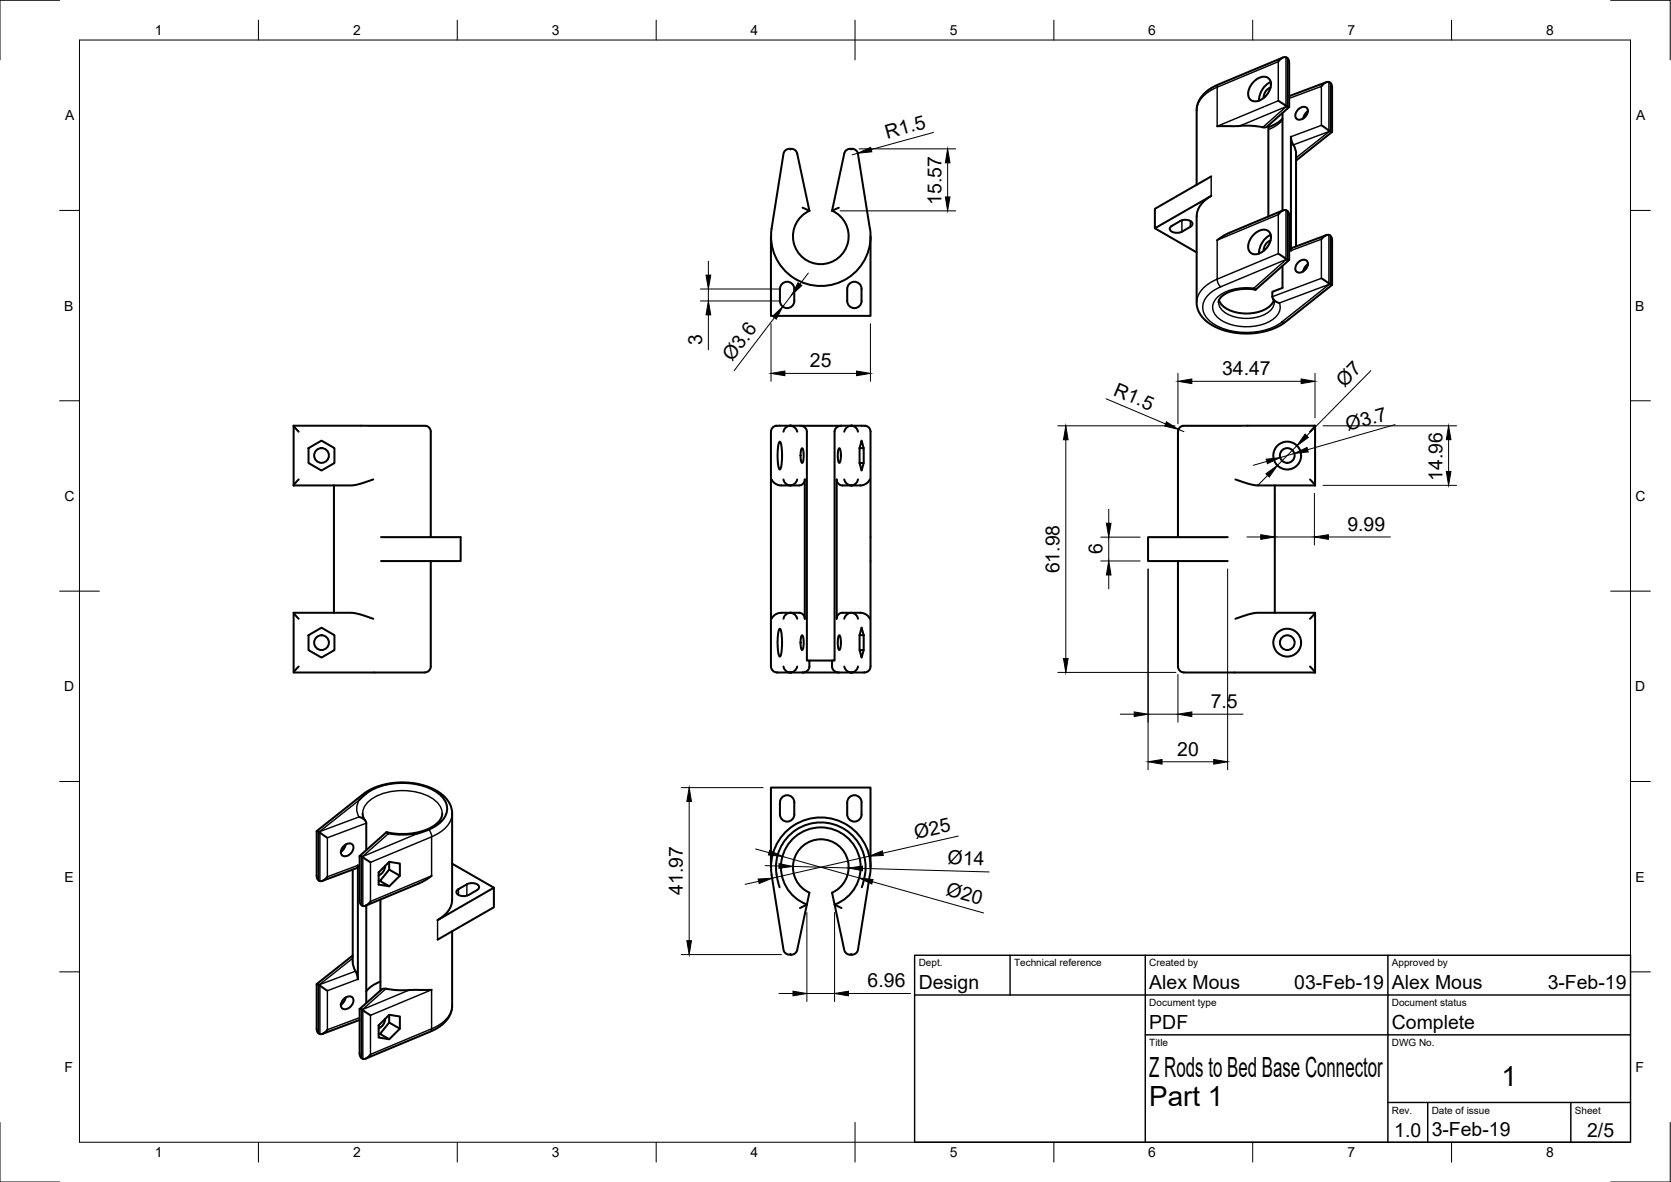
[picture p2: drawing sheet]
<svg xmlns="http://www.w3.org/2000/svg" width="420mm" height="297mm" viewBox="0 0 420 297" stroke-linecap="round" stroke-linejoin="round" font-family="sans-serif">
<!-- layer: Visible -->
<g fill="none" stroke="#000" stroke-width=".51">
<path d="M321.4 15.5a1.54 1.54 0 0 1 2.5-.7l.2 1v11.1M322.6 14.4l-16.3 6.8a7.6 7.6 0 0 0-5.4 6.6v18.6M198.7 37.4v.2M214 37.4v.2M311.7 31.7h-5.7M311.8 31.6a21.3 21.3 0 0 1 5.7 .4M315.2 20.6a2.83 2.83 0 0 1 3.8-.8 3.4 3.4 0 0 1-.9 4.5 2.68 2.68 0 0 1-3.9 .6 3.5 3.5 0 0 1 1-4.3zM318.9 31.5v22.9M319.5 22a2.67 2.67 0 0 0-1.8 2.6M319.5 20.6a5.3 5.3 0 0 0-2.9 4.7M321.4 25.3l2.1 1.4M322.5 29.8a9.1 9.1 0 0 1-3.6 2.2"/>
<path d="M322.5 28.4v24.5M323.4 26.8l.7 .1M324.1 26.9l-5.5 4.9-1.1 .2M325.9 38.8v23.1M325.9 38.8a5.2 5.2 0 0 0-.9-2.8l-.4-1.6v28.6l.2-.7 8.7-3.2M326.5 27.4a1.3 1.3 0 0 1 1.3-.6 1.3 1.3 0 0 1 1.1 1.1 2.16 2.16 0 0 1-2.9 2 1.68 1.68 0 0 1 .5-2.5zM328.9 27.9l-.7 .6-.5 1.3M332.3 31.5l1.9 1.5M332.3 21.7a1.69 1.69 0 0 1 2.2-.9l.3 .3 .1 .8v11.3l-9 7.2M333.5 20.6l-9.4 3.6M334.3 33l.6 .2M193.8 59.4v20h25.1v-20"/>
<path d="M194 57.4a12.5 12.5 0 0 0 12.4 14.5 12.5 12.5 0 0 0 12.3-14.5M201.8 52.2l1.7 .8M203.5 53l-3.1-14.4a1.83 1.83 0 0 0-1.7-1.2 1.83 1.83 0 0 0-1.7 1.3l-3 18.7M209.2 53a7 7 0 0 1 2.7 10.7 7 7 0 0 1-11 0 7 7 0 0 1 2.6-10.7M210.9 52.2l-1.7 .8 3.1-14.4a1.83 1.83 0 0 1 1.7-1.2 1.83 1.83 0 0 1 1.7 1.3l3 18.7M290.4 57.4l10.5 6M296.8 55.5l-2.2 1.3-.5 .5a1.56 1.56 0 0 0 2.1 1.2l1-.3 2.1-1.2M296.8 55.5a2.42 2.42 0 0 1 3 .6l-.1 .6-.4 .3M304.5 44.3l-14.1 8.2v4.9l14.2-8.2a6.3 6.3 0 0 0-3.7 5.1v22l.3 1.4 .5 1.1a11.1 11.1 0 0 0 8 4.7 17.7 17.7 0 0 0 13.5-2.6l11.7-9.3v-11.3a1.17 1.17 0 0 0-.7-1.2 1.17 1.17 0 0 0-1.4 .4l-.5 .6M315.2 59.1a2.86 2.86 0 0 1 3.8-.9 3.7 3.7 0 0 1-1.3 4.9 2.27 2.27 0 0 1-3.7-.1 3.6 3.6 0 0 1 1.2-3.9zM319.5 59a5.3 5.3 0 0 0-2.9 4.7M321.4 53.9a1.54 1.54 0 0 1 2.5-.7l.2 1v11.1"/>
<path d="M322.6 52.9l-13.6 5.7-3 1.8M196.6 71.3a1.81 1.81 0 0 1 2-.4 1.81 1.81 0 0 1 1.1 1.7v3a1.81 1.81 0 0 1-1.8 1.8 1.81 1.81 0 0 1-1.8-1.8v-3zM213.6 71.3a1.79 1.79 0 0 1 1.9-.4 1.79 1.79 0 0 1 1.1 1.7v3a1.81 1.81 0 0 1-1.8 1.8 1.81 1.81 0 0 1-1.8-1.8v-3zM306.5 75.5a6.4 6.4 0 0 0 5.8 3.2 9.2 9.2 0 0 0 7.3-2l.7-1.2M315.6 72.8l-3.3-.2-3 .7-2.1 1.2-.7 .9-.1 .6M319.5 60.4a2.67 2.67 0 0 0-1.8 2.6M320.1 75.1l.3 .9M321.4 63.7l2.1 1.5 .6 .1M322.5 66.8v5.6l-2.6 .9v1.3a1.96 1.96 0 0 0 1.8 1.5M323.5 65.2h-.1M324.1 65.3l-8.4 7.5-.4-.4M326.5 65.9a1.29 1.29 0 0 1 1.3-.7 1.29 1.29 0 0 1 1.1 1.1 2.16 2.16 0 0 1-2.9 2 1.66 1.66 0 0 1 .5-2.4z"/>
<path d="M328.9 66.4l-.7 .6-.5 1.2M332.3 69.9l2 1.5 .6 .2M334.3 71.4h-.1M73.8 107v15h14.9l1.7-.4 3.5-1.1M73.8 107h31.8a2.21 2.21 0 0 1 2.6 1.1l.1 26.9M73.8 107l1.3 1.5M77.6 112.6l3.2-1.9 3.3 1.9v3.8l-3.3 1.8-3.2-1.8zM196 111a2.03 2.03 0 0 1 .6 1.9v2.6a3.1 3.1 0 0 1-.6 2.5 12.1 12.1 0 0 1 0-7zM197 108.5a1.74 1.74 0 0 1 1.7-1.5 1.74 1.74 0 0 1 1.7 1.5M201.4 107h9.9M201.6 112.7l.1-.1a4.4 4.4 0 0 1 0 3.7l-.3-.5-.1-1zM210.9 112.7h.1a4.1 4.1 0 0 1 .1 3.6 4.8 4.8 0 0 1-.2-3.6z"/>
<path d="M212.3 108.5a1.74 1.74 0 0 1 1.7-1.5 1.74 1.74 0 0 1 1.7 1.5M216.1 112.6v3.8l.5 1.8 .6-1.8h-1.1M216.1 112.6h1.1v3.8M216.1 112.6l.5-1.9 .6 1.9M330.7 107h-31.8a2.17 2.17 0 0 0-2.6 1.1l-.1 26.9M330.7 107l-1.3 1.5M330.7 107v15M75.1 120.5l-1.3 1.5M84 122v32M95.8 135h20v6h-20M194 120.5a2.74 2.74 0 0 0 2.4 1.5h4.5a1.48 1.48 0 0 0 1.5-1.5v35a1.48 1.48 0 0 0-1.5-1.5h-4.5a2.74 2.74 0 0 0-2.4 1.5M197 120.5a1.74 1.74 0 0 0 1.7 1.5 1.74 1.74 0 0 0 1.7-1.5"/>
<path d="M212.3 120.5a1.74 1.74 0 0 0 1.7 1.5 1.74 1.74 0 0 0 1.7-1.5M218.7 120.5a2.68 2.68 0 0 1-2.4 1.5h-4.5a1.48 1.48 0 0 1-1.4-1.5v35a1.48 1.48 0 0 1 1.4-1.5h4.5a2.74 2.74 0 0 1 2.4 1.5M308.7 135h-20v6h20M310.6 120.5l3.3 1.1 1.9 .4h14.9l-1.3-1.5M320.5 122v32M73.8 154v15h33M75.1 155.5l-1.3-1.5h14.9l1.9 .4 3.3 1.1M77.6 159.6l3.2-1.9 3.3 1.9v3.8l-3.3 1.9-3.2-1.9zM108.3 141v26.5M196 158a2.03 2.03 0 0 1 .6 1.9v2.6a3.1 3.1 0 0 1-.6 2.5 12.1 12.1 0 0 1 0-7zM197 155.5a1.74 1.74 0 0 1 1.7-1.5 1.74 1.74 0 0 1 1.7 1.5M201.6 159.7l.1-.1a4.4 4.4 0 0 1 0 3.8l-.3-.6-.1-1z"/>
<path d="M210.9 159.8l.1-.1a4.1 4.1 0 0 1 .1 3.7 4.8 4.8 0 0 1-.2-3.6zM212.3 155.5a1.74 1.74 0 0 1 1.7-1.5 1.74 1.74 0 0 1 1.7 1.5M216.1 159.6v3.8l.5 1.9 .6-1.9v-3.8M216.1 159.6h1.1M216.1 159.6l.5-1.9 .6 1.9M296.2 141v26.5M310.6 155.5l3.3-1.1 1.9-.4h14.9v15h-33M330.7 154l-1.3 1.5M75.1 167.5l-1.3 1.5M108.3 167.5a1.49 1.49 0 0 1-1.5 1.5M193.8 167.5l.1-59a1.84 1.84 0 0 1 2.1-1.5h5.1a1.59 1.59 0 0 1 1.8 1.5v57.5h.6v1.5a1.57 1.57 0 0 1-1.7 1.5M193.9 167.5a1.49 1.49 0 0 0 1.5 1.5"/>
<path d="M195.3 169h6.5M197 167.5a1.74 1.74 0 0 0 1.7 1.5 1.74 1.74 0 0 0 1.7-1.5M201.8 169h9.1M203.5 166h5.7M210.9 169h6.5M212.3 167.5a1.74 1.74 0 0 0 1.7 1.5 1.74 1.74 0 0 0 1.7-1.5M216.1 163.4h1.1M218.9 167.5a1.49 1.49 0 0 1-1.5 1.5M218.9 167.5v-59a1.87 1.87 0 0 0-2.2-1.5h-5.1a1.59 1.59 0 0 0-1.8 1.5v57.5h-.6v1.5a1.57 1.57 0 0 0 1.7 1.5M296.2 167.5a1.49 1.49 0 0 0 1.5 1.5M329.4 167.5l1.3 1.5M79.6 208.9v11.2a1.17 1.17 0 0 0 .8 1.3 1.17 1.17 0 0 0 1.4-.5l.5-.6"/>
<path d="M79.6 208.9l.6 .2M79.6 208.9l11.7-9.3a17.9 17.9 0 0 1 19.7 0l1.1 1 .8 1 .5 1.1 .3 1.4v22a6.2 6.2 0 0 1-3.7 5.1M80.3 209l2 1.5M86.4 212.7a1.36 1.36 0 0 1 1.3-.8 1.36 1.36 0 0 1 1.2 .9 2.08 2.08 0 0 1-2.9 2.1 1.7 1.7 0 0 1 .4-2.2zM86.9 212.2l-.5 1.3-.7 .6M88.7 218.5v23.2M90.3 205.3a2 2 0 0 1 1.8 1.6v6.7M90.3 201.1a12.9 12.9 0 0 1 9.7-4.3 15.2 15.2 0 0 1 10.7 3 4.4 4.4 0 0 1-.2 7.1 16.3 16.3 0 0 1-5.6 2.6M91.2 215.3h-.1M91.2 204.5l.2 .9 .4 .8M93.2 216.7l-2-1.3-.8-.3v11.2a1.22 1.22 0 0 0 .8 1.3 1.22 1.22 0 0 0 1.5-.5l.5-.6M96.9 217.6a2.74 2.74 0 0 1-1.7 2.4"/>
<path d="M97.6 209.5l-.4-.3-6.8 5.9M97.9 218.5l-2.4 2.9 2.4 1.3-2.7-.4v-3.1l2.7-2.6 2.6 .4v3.1M97.9 216.6v1.9l2.6 1.6-2.6 2.6M111.2 204.5a4.9 4.9 0 0 1-3.6 3.9l-1.3 .4a17.6 17.6 0 0 1-9.1 .4M113.7 217.1l10.5 6-14.2 8.1M193.8 217.9v-20h25.1v20M194 219.9l3 18.7a1.53 1.53 0 0 0 1.7 1.3M194 219.9a12.5 12.5 0 0 1 12.4-14.5 12.5 12.5 0 0 1 12.3 14.5M196.6 200.4a1.79 1.79 0 0 1 2-.4 1.79 1.79 0 0 1 1.1 1.7v3a1.81 1.81 0 0 1-1.8 1.8 1.81 1.81 0 0 1-1.8-1.8v-3zM213.6 200.4a1.81 1.81 0 0 1 1.9-.4 1.81 1.81 0 0 1 1.1 1.7v3a1.81 1.81 0 0 1-1.8 1.8 1.81 1.81 0 0 1-1.8-1.8v-3zM218.7 219.9l-3 18.7a1.82 1.82 0 0 1-1.7 1.3 1.82 1.82 0 0 1-1.7-1.2l-3.1-14.4a7 7 0 0 0 2.7-10.7 7 7 0 0 0-11.1 0 7 7 0 0 0 2.7 10.7l-3.1 14.4a1.56 1.56 0 0 1-1.7 1.2v-.1M81 221.4l8.7-3.3 .3-.6v28.6l-.2-1-.4-1"/>
<path d="M92.1 227.5v24.6M95.2 221.3l.3 .1M95.7 226v22.9M108.5 220.1l-3.2 1.9-13.4 5.6M113.7 234v18.7a7.6 7.6 0 0 1-5.5 6.5l-16.3 6.8M119.9 223.7l-2.1 1.2M120 223.7l.5-.6a1.56 1.56 0 0 0-2.1-1.2 7.4 7.4 0 0 0-3.5 1.8l-.1 .3a1.56 1.56 0 0 0 2 1.2l1-.3M124.2 223.1v4.9l-14.2 8.1M196 223a11.8 11.8 0 0 1 7.2-15.9 11.4 11.4 0 0 1 11.5 3.3 11.4 11.4 0 0 1 2.3 11.8l-.3 .8M209.8 227.3l1.8 .9M209.9 227.3a10 10 0 0 0 4.5-15.4 10 10 0 0 0-16 0 10 10 0 0 0 4.5 15.4l-1.8 .9M214 239.8v.1"/>
<path d="M79.6 247.3v11.3a1.17 1.17 0 0 0 .8 1.2 1.17 1.17 0 0 0 1.4-.4l.5-.6M79.6 247.3l.6 .2 2.1 1.5M80.3 247.4l-.1 .1M86.4 251.1a1.36 1.36 0 0 1 1.3-.7 1.36 1.36 0 0 1 1.2 .9 2.08 2.08 0 0 1-2.9 2 1.7 1.7 0 0 1 .4-2.2zM86.9 250.7l-.5 1.2-.7 .6M88.7 241.7l.1 .9 .6 1.4M88.7 240.1l-9.1 7.2M90.4 253.6v11.1a1.22 1.22 0 0 0 .8 1.4 1.22 1.22 0 0 0 1.5-.6l.5-.5M90.4 253.6l.8 .1M90.4 256.3l-9.4 3.5M91.1 253.8l2.1 1.4M95.2 257.7l2.7-2.7 2.6 .4v3.1l-2.6 2.7-2.7-.5z"/>
<path d="M95.2 259.8h.3M95.6 246.7l-2.3 1.2-1.2 1.2M96.9 256a2.74 2.74 0 0 1-1.7 2.4M97.9 255v2l2.6 1.5M97.9 257l-2.4 2.8 2.4 1.4M108.5 248.7l-4.3 .1a37.7 37.7 0 0 1-7.8-.3l-6 5.1"/>
<circle cx="80.8" cy="114.5" r="1.85"/>
<circle cx="323.7" cy="114.5" r="3.5"/>
<circle cx="323.7" cy="114.5" r="1.85"/>
<circle cx="80.8" cy="161.5" r="1.85"/>
<circle cx="323.7" cy="161.5" r="3.5"/>
<circle cx="323.7" cy="161.5" r="1.85"/>
</g>
<g fill="#000">
<circle cx="198.7" cy="107" r=".25"/>
<circle cx="214" cy="107" r=".25"/>
<circle cx="214" cy="122" r=".25"/>
<circle cx="198.7" cy="154" r=".25"/>
<circle cx="198.7" cy="169" r=".25"/>
<circle cx="214" cy="169" r=".25"/>
</g>
<!-- layer: Visible Narrow -->
<g fill="none" stroke="#000" stroke-width=".36">
<path d="M323.3 14.4v12.2M323.7 14.6v12.2M306 21.9l15.4-6.4v9.8l-15.4 6.4zM306.1 21.9a7.3 7.3 0 0 0-5.2 5.8M306.4 21.2l-.4 .7M311.7 31.7l11.7-4.9-5.9 5.2M322.5 30.1l-1.8 1.6-1.8 .8M324.1 24.7l8.2-3v9.8l-7.7 2.9M325.2 36.4l9-3.4-8.3 6.7M334.1 20.6v12.2M334.5 20.8v12.2M297.2 55.4v2.8"/>
<path d="M299.3 55.5v1.5M304.5 44.3v4.9M323.3 52.8v12.3M323.7 53v12.2M334.1 59v12.3M334.5 59.2v12.3M306 70.1l.2 .9 .7 1.1M306 60.4l15.4-6.5v9.8l-15.4 6.5zM306.1 70.2a7.3 7.3 0 0 0-5.2 5.8M306.4 76a4 4 0 0 0 2.9 3.2 10.3 10.3 0 0 0 10.3-1.4l.7-1.2 .1-.6M324.6 63l7.7-2.9v9.8l-12.4 4.7M323.2 80.9h-.9l11.9-9.5-12.5 4.7a3.7 3.7 0 0 1-2.2 4.5 13 13 0 0 1-12.9-.5 3.4 3.4 0 0 1 0-5.8 12.1 12.1 0 0 1 8.7-1.9l8.1-7.2-16.5 6.9a6.4 6.4 0 0 0-4.5 5 5.9 5.9 0 0 0 4.2 5.1 16.8 16.8 0 0 0 15.7-1.3"/>
<path d="M92.1 199.5l-.7 .1M80.1 209v12.2M80.4 209.2v12.2M90.3 201.1a4 4 0 0 0 0 4.2l-10 3.7 10-7.9M90.9 215.2v12.2M91.2 204.4a5.4 5.4 0 0 1 3.9-4.5 15.4 15.4 0 0 1 14 1 4.7 4.7 0 0 1 2.1 3.5M91.2 215.4v12.3M92.1 206.9l-9.8 3.6v9.8l7.7-2.8M93.2 216.7l15.3-6.4v9.8l-15.3 6.4zM104.9 209.5a19.7 19.7 0 0 1-7.3 0l-6.4 5.8 13.7-5.8M107.8 208.5l.6 1 .2 .8M113.7 204.4a6.5 6.5 0 0 1-4.1 5.4l-1.1 .5"/>
<path d="M110 231.2v4.9M115.3 223.4v1.5M117.4 222.2v2.9M80.1 247.4v12.3M80.4 247.7v12.2M88.7 240.8l-8.4 6.6 9.1-3.3M90 246.1l-7.7 2.9v9.8l8.1-3.1M90.9 253.6v12.3M91.2 253.9v12.2M93.2 255.2l15.3-6.5v9.8l-15.3 6.5zM97 248.5l-5.8 5.2 11.6-4.9M108.6 258.5l-.4 .7"/>
<path d="M113.7 252.7a6.5 6.5 0 0 1-4.1 5.4l-1.1 .4"/>
</g>
<!-- layer: Border -->
<g fill="none" stroke="#000" stroke-width=".25">
<path d="M15 .1h-15v15M20 10.1h390v276.9h-390zM65 5.1v5M115 5.1v5M165 5.1v5M215 5.1v10M265 5.1v5M315 5.1v5M365 5.1v5M405 .1h15v15M15 52.9h5M410 52.9h5"/>
<path d="M15 100.7h5M410 100.7h5M15 148.6h10M405 148.6h10M15 196.4h5M410 196.4h5M15 244.2h5M410 244.2h5M0 282.1v14.9h15M65 287v5M115 287v5M165 287v5"/>
<path d="M215 282.1v9.9M265 287v5M315 287v5M365 287v5M420 282.1v14.9h-15"/>
</g>
<!-- layer: TitleBlock -->
<path d="M230 240.1h180v46.9h-180zM230 250h180M254 240.1v9.9M288 240.1v46.9M349 240.1v46.9M288 260.1h122M349 277.1h61M359 277.1v9.9M395 277.1v9.9" fill="none" stroke="#000" stroke-width=".36"/>
<!-- layer: Dimensions -->
<g fill="none" stroke="#000" stroke-width=".25">
<path d="M215.7 38.5l-1.5 .4M216 37.4h24.3M234.7 33.3l-15.6 4.3M211.2 53h29.1M238.3 40.9v8.6M176.1 72.6h19.8M176.1 75.6h19.8M178.1 65.6v3.5M178.1 72.6v3M178.1 79.1v8.8M194.7 79.8l-10.1 13.3M199 74.2l-2.2 2.9"/>
<path d="M203.2 68.6l-2.1 2.8M193.9 81.4v14.4M197.4 93.8h18M218.9 81.4v14.4M296.2 93.8v12.7M299.7 95.8h27.5M330.6 93.8v11.2M344.7 93.1l-16.1 16.4M266 107h29.4M268 110.5v55M278.1 100.2l15 6.3M296.3 107.9l1.4 .6"/>
<path d="M318.5 116l-3.4 .9M318.7 119.5l-2.4 2.5M325.4 114l-3.5 1M326.1 112l-4.9 5M332.7 107h33.5M350.8 106.7l-22 6.3M364.2 110.5v8M276.8 135h9.9M278.8 128v3.5M278.8 135v6M313.5 134.9h3.5M320.5 134.9h10"/>
<path d="M320.5 124v13M330.5 124v13M332.7 122h33.5M334 134.9h15.6M276.8 141h9.9M278.8 144.5v3.5M288.7 143v50.4M308.7 143v50.4M266 169h29.7M281.7 179.5h3.5M288.7 179.5h7.5M296.2 169.5v12"/>
<path d="M299.7 179.5h12.8M171.3 197.9h20.6M292.2 191.4h13M173.3 201.4v35M190 213.3l3.4 1M192.4 217.5l3.5 .1M196.7 215.2l19.3 5.4M199.4 217.7l14 .4M216.9 218.2l31.8 .9M218.5 215.2l-24.3 5.5M240.9 210.1l-18.9 4.3M171.3 239.9h25.2"/>
<path d="M190.8 221.5l-3.5 .7M202.9 229.3v22.4M209.8 229.3v22.4M219.4 221.6l27.9 7.8M195.9 249.7h3.5M202.9 249.7h6.9M213.3 249.7h15.7"/>
</g>
<g fill="#000" stroke="#000" stroke-width=".25">
<path d="M215.7 38.5l3.2-1.5 .3 1.1zM237.7 49.5h1.2l-.6 3.5zM238.3 37.4l.6 3.5h-1.2zM177.5 69.1h1.2l-.6 3.5zM178.1 75.6l.6 3.5h-1.2zM194.2 79.5l2.6-2.4-1.6 3.1zM200.7 71.1l.9 .7-2.6 2.4zM193.9 93.8l3.5-.6v1.2zM215.4 93.2l3.5 .6-3.5 .6zM296.2 95.8l3.5-.6v1.2zM327.2 95.2l3.4 .6-3.4 .6zM268 107l.6 3.5h-1.2z"/>
<path d="M293.3 106l3 1.9-3.5-.8zM318.3 119.1l2.9-2.1-2 2.9zM318.3 115.4l3.6-.4-3.2 1.5zM328.1 109.1l.9 .8-2.9 2.1zM325.4 114l3.2-1.6 .4 1.2zM363.7 118.5h1.1l-.6 3.5zM364.2 107l.6 3.5h-1.1zM278.2 131.5h1.2l-.6 3.5zM317 134.4l3.5 .5-3.5 .6zM330.5 134.9l3.5-.5v1.1zM278.8 141l.6 3.5h-1.2zM267.4 165.5h1.2l-.6 3.5z"/>
<path d="M285.2 178.9l3.5 .6-3.5 .6zM296.2 179.5l3.5-.6v1.2zM288.7 191.4l3.5-.5v1.1zM305.2 190.9l3.5 .5-3.5 .6zM173.3 197.9l.6 3.5h-1.2zM193.5 213.7l3.2 1.5-3.5-.4zM195.9 217.1l3.5 .6-3.5 .5zM213.4 218.1l3.5-.5v1.2zM218.5 215.2l3.3-1.4 .3 1.2zM172.7 236.4h1.2l-.6 3.5zM190.6 220.9l3.6-.2-3.3 1.3zM216 220.6l3.5 .4-.3 1.2z"/>
<path d="M199.4 249.1l3.5 .6-3.5 .6zM209.8 249.7l3.5-.6v1.2z"/>
</g>
<g font-size="7">
<text x="289" y="270.6">Z Rods to Bed Base Connector</text>
<text x="377.5" y="273">1</text>
<text x="289" y="278.1">Part 1</text>
</g>
<g font-size="4.9">
<text x="223.1" y="34.8" transform="rotate(-15 223.1 34.8)">R1.5</text>
<text x="236.7" y="51.5" transform="rotate(-90 236.7 51.5)">15.57</text>
<text x="176.6" y="86.6" transform="rotate(-90 176.6 86.6)">3</text>
<text x="184.1" y="91.1" transform="rotate(-53 184.1 91.1)">Ø3.6</text>
<text x="203.7" y="92.3">25</text>
<text x="307.3" y="94.3">34.47</text>
<text x="279.8" y="99.2" transform="rotate(23 279.8 99.2)">R1.5</text>
<text x="338.1" y="97.5" transform="rotate(-45 338.1 97.5)">Ø7</text>
<text x="338.9" y="108.4" transform="rotate(-16 338.9 108.4)">Ø3.7</text>
<text x="362.7" y="120.8" transform="rotate(-90 362.7 120.8)">14.96</text>
<text x="338.8" y="133.4">9.99</text>
<text x="277.2" y="139.3" transform="rotate(-90 277.2 139.3)">6</text>
<text x="266.4" y="144.1" transform="rotate(-90 266.4 144.1)">61.98</text>
<text x="304.4" y="177.9">7.5</text>
<text x="296" y="189.9">20</text>
<text x="230.3" y="210.8" transform="rotate(-13 230.3 210.8)">Ø25</text>
<text x="238.3" y="217.2" transform="rotate(2 238.3 217.2)">Ø14</text>
<text x="171.7" y="224.9" transform="rotate(-90 171.7 224.9)">41.97</text>
<text x="237.6" y="225" transform="rotate(16 237.6 225)">Ø20</text>
<text x="218.2" y="248.1">6.96</text>
<text x="231" y="248.5">Design</text>
<text x="289" y="248.5">Alex Mous</text>
<text x="325.4" y="248.5">03-Feb-19</text>
<text x="350" y="248.5">Alex Mous</text>
<text x="389.1" y="248.5">3-Feb-19</text>
<text x="289" y="258.6">PDF</text>
<text x="350" y="258.6">Complete</text>
<text x="350.6" y="285.7">1.0</text>
<text x="360" y="285.5">3-Feb-19</text>
<text x="399.1" y="285.7">2/5</text>
</g>
<g font-size="3.5">
<text x="39" y="8.8">1</text>
<text x="88.8" y="8.8">2</text>
<text x="138.8" y="8.8">3</text>
<text x="188.7" y="8.8">4</text>
<text x="238.8" y="8.8">5</text>
<text x="288.7" y="8.8">6</text>
<text x="338.8" y="8.8">7</text>
<text x="388.8" y="8.8">8</text>
<text x="16.4" y="30.2">A</text>
<text x="411.4" y="30.2">A</text>
<text x="16.2" y="78">B</text>
<text x="411.2" y="78">B</text>
<text x="16.2" y="125.9">C</text>
<text x="411.2" y="125.9">C</text>
<text x="16.2" y="173.7">D</text>
<text x="411.2" y="173.7">D</text>
<text x="16.2" y="221.6">E</text>
<text x="411.2" y="221.6">E</text>
<text x="16.2" y="269.4">F</text>
<text x="411.2" y="269.4">F</text>
<text x="39" y="290.8">1</text>
<text x="88.8" y="290.8">2</text>
<text x="138.8" y="290.8">3</text>
<text x="188.7" y="290.8">4</text>
<text x="238.8" y="290.8">5</text>
<text x="288.7" y="290.8">6</text>
<text x="338.8" y="290.8">7</text>
<text x="388.8" y="290.8">8</text>
</g>
<g font-size="2.5">
<text x="231" y="242.9">Dept.</text>
<text x="255" y="242.9">Technical reference</text>
<text x="289" y="242.9">Created by</text>
<text x="350" y="242.9">Approved by</text>
<text x="289" y="252.8">Document type</text>
<text x="350" y="252.8">Document status</text>
<text x="289" y="262.9">Title</text>
<text x="350" y="262.9">DWG No.</text>
<text x="350" y="279.9">Rev.</text>
<text x="360" y="279.9">Date of issue</text>
<text x="396" y="279.9">Sheet</text>
</g>
</svg>
